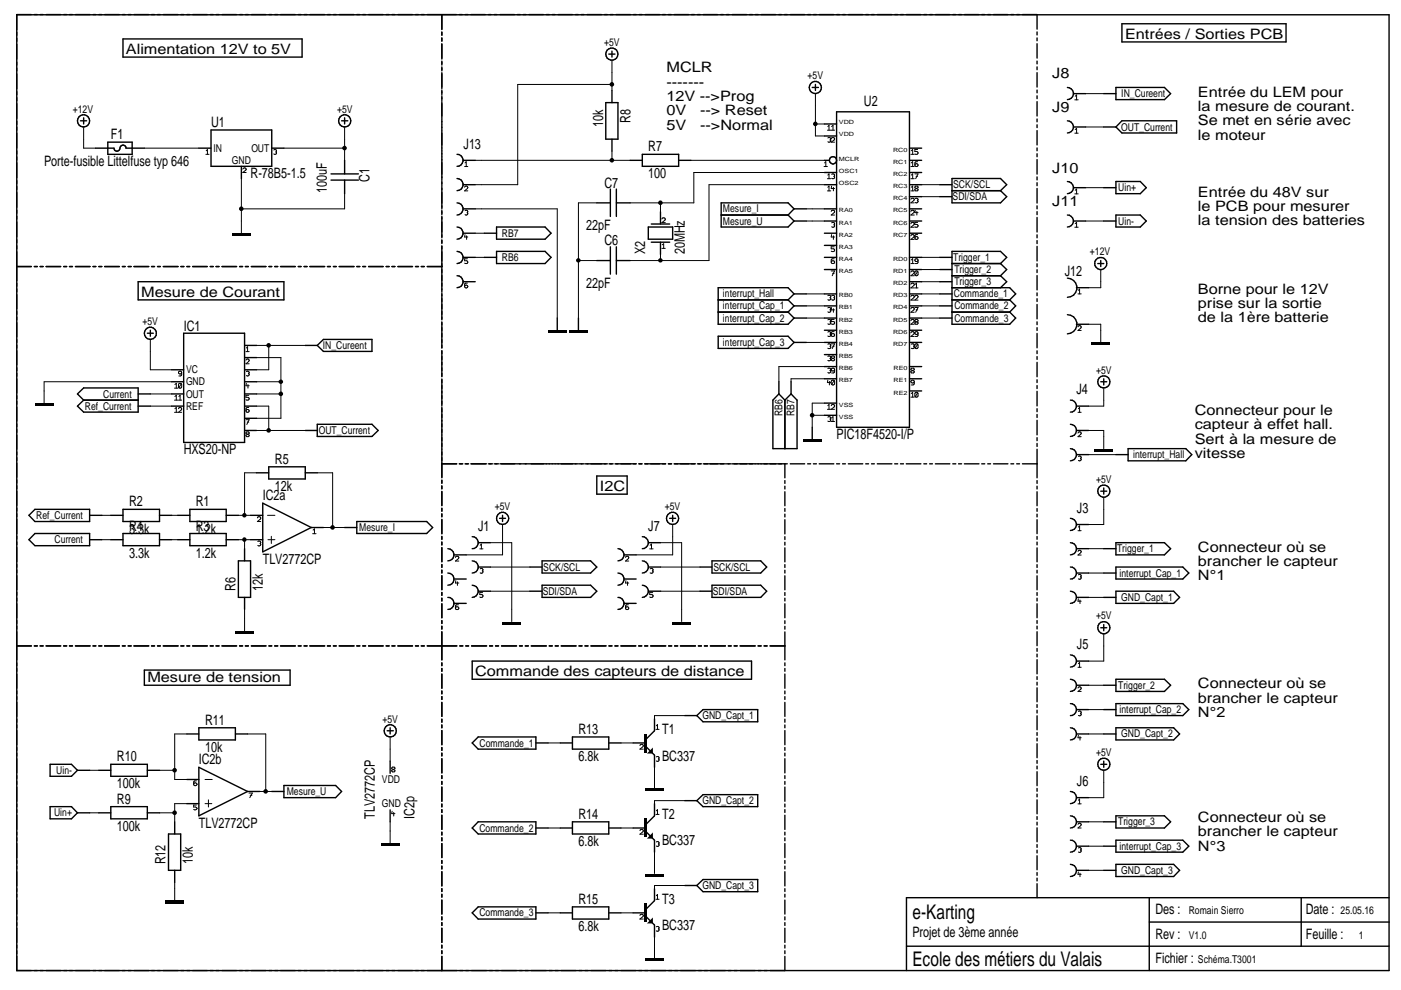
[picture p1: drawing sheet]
<svg xmlns="http://www.w3.org/2000/svg" width="297mm" height="210mm" viewBox="0 0 297 210" stroke-linecap="round" stroke-linejoin="round" font-family="sans-serif">
<g fill="none" stroke="#000" stroke-width=".3">
<path d="M6.6 3.1h-3v202.7h290.9v-202.7h-290.9M7.3 3.1h.6M8.5 3.1h.6M9.8 3.1h3.1M13.5 3.1h.6M14.7 3.1h.7M16 3.1h3.1M19.7 3.1h.6M21 3.1h.6M22.2 3.1h3.1M25.9 3.1h.6M26.1 8.3h37.9v3.8h-37.9z"/>
<path d="M27.2 3.1h.6M28.4 3.1h3.1M32.1 3.1h.7M33.4 3.1h.6M34.6 3.1h3.2M38.4 3.1h.6M39.6 3.1h.6M40.8 3.1h3.1M44.6 3.1h.6M45.8 3.1h.6M47.1 3.1h3.1M50.8 3.1h.6"/>
<path d="M52 3.1h.7M53.3 3.1h3.1M57 3.1h.6M58.2 3.1h.7M59.5 3.1h3.1M63.2 3.1h.6M64.5 3.1h.6M65.7 3.1h3.1M69.4 3.1h.7M70.7 3.1h.6M71.9 3.1h3.2M75.6 3.1h.7"/>
<path d="M76.9 3.1h.6M78.1 3.1h3.1M81.9 3.1h.6M83.1 3.1h.6M84.4 3.1h3.1M88.1 3.1h.6M89.3 3.1h.7M90.6 3.1h6.2M93.7 3.1v3.2M93.7 6.8v.7M93.7 8v.8M93.7 9.3v3.2"/>
<path d="M93.7 13v.8M93.7 14.2v.8M93.7 15.4v3.4M93.7 19.1v1M97.4 3.1h.6M98.6 3.1h.6M99.8 3.1h3.1M103.5 3.1h.6M104.8 3.1h.6M106 3.1h3.1M109.7 3.1h.6M110.9 3.1h.6"/>
<path d="M112.1 3.1h3.1M115.8 3.1h.7M117.1 3.1h.6M118.3 3.1h3.1M122 3.1h.6M123.2 3.1h.6M124.5 3.1h3M128.1 3.1h.7M129.1 11.5h1.3M129.4 3.1h.6M129.7 10.8v1.3M129.7 19.2v2.6"/>
<path d="M130.6 3.1h3.1M134.3 3.1h.6M135.5 3.1h.6M136.8 3.1h3.1M140.5 3.1h.6M141.7 3.1h.6M142.9 3.1h3.1M146.6 3.1h.6M147.9 3.1h.6M149.1 3.1h3M152.8 3.1h.6M154 3.1h.6"/>
<path d="M155.2 3.1h3.1M158.9 3.1h.7M160.1 3.1h.7M161.4 3.1h3.1M165.1 3.1h.6M166.3 3.1h.6M167.6 3.1h3M171.2 3.1h.7M172.2 18.5h1.3M172.5 3.1h.6M172.9 17.9v1.3M173.7 3.1h3.1"/>
<path d="M177.4 3.1h.6M178.6 3.1h.6M179.9 3.1h3M183.6 3.1h.5M184.8 3.1h.6M186 3.1h3.1M189.7 3.1h.6M190.9 3.1h.7M192.1 3.1h3.1M195.9 3.1h.6M197.1 3.1h.6M198.3 3.1h3.1"/>
<path d="M202 3.1h.6M203.2 3.1h.7M204.5 3.1h3.1M208.1 3.1h.7M209.4 3.1h.6M210.6 3.1h3.1M214.3 3.1h.6M215.6 3.1h.6M216.8 3.1h3.1v3.1M219.9 6.8v.6M219.9 8v.6M219.9 9.3v3"/>
<path d="M219.9 13v.5M219.9 14.2v.6M219.9 15.4v3.1M219.9 19.1v.6M226.3 18.5a1.29 1.29 0 0 1 1.3 1.3 1.29 1.29 0 0 1-1.3 1.3M227.6 19.9h2.6M234 19.9h2.6M236.6 18.5h10.3l1.3 1.4-1.3 1.2h-10.3zM237.9 5h34.8v3.9h-34.8zM17.1 25.6h1.3M17.7 25v1.3M20.3 31.4h3.9a.63 .63 0 0 0 .5 .6 .63 .63 0 0 0 .7-.4 .74 .74 0 0 1 .8-.8 .58 .58 0 0 1 .5 .6h3.9"/>
<path d="M22.9 30.1h5.1v2.6h-5.1zM42.2 31.4h2.5M44.7 27.6h12.9v7.7h-12.9zM51.2 35.3v2.5M57.6 31.4h2.6M70.2 38.2h5.8M70.2 36.9h5.8M72.4 25.6h1.3M73.1 25v1.3M73.1 34v2.9M73.1 38.2v2.9M93.7 20.3v1"/>
<path d="M93.7 21.5v3.6M93.7 25.2v1.2M93.7 26.5v1.1M93.7 27.7v10.4M93.7 38.3v1.1M93.7 39.5v4.8M96.9 32.7a1.27 1.27 0 0 1 1.3 1.3 1.27 1.27 0 0 1-1.3 1.3M96.9 37.8a1.29 1.29 0 0 1 1.3 1.3 1.29 1.29 0 0 1-1.3 1.3M98.2 39.2h2.5M98.2 34h2.5M128.4 21.8h2.6v7.7h-2.6zM129.7 29.5v2.5"/>
<path d="M133.6 34h2.6M136.2 32.7h7.7v2.6h-7.7zM143.9 34h2.6M174.8 39.2h2.6M174.8 34h1M174.8 36.6h2.6M174.8 28.8h2.6M174.8 26.3h2.6M177.4 23.7h15.4v66.9h-15.4zM192.8 39.2h2.6M192.8 34h2.6M192.8 36.6h2.6"/>
<path d="M192.8 31.4h2.6M199.3 39.2h2.5M201.8 37.8h10.3l1.3 1.4-1.3 1.2 1.3 1.3-1.3 1.3h-10.3zM219.9 20.3v.6M219.9 21.5v3.1M219.9 25.2v.6M219.9 26.5v.6M219.9 27.7v3M219.9 31.4v.6M219.9 32.6v.6M219.9 33.8v3.1M219.9 37.5v.6"/>
<path d="M219.9 38.7v.7M219.9 40v3.1M226.3 25.6a1.29 1.29 0 0 1 1.3 1.3 1.29 1.29 0 0 1-1.3 1.3M226.3 38.5a1.29 1.29 0 0 1 1.3 1.3 1.29 1.29 0 0 1-1.3 1.3M227.6 39.8h2.6M227.6 26.9h2.6M234 39.8h2.6M234 26.9h2.6M236.6 38.5h5.2l1.2 1.3-1.2 1.3h-5.2zM237.9 25.6h11.6v2.6h-11.6l-1.3-1.3zM3.6 56.5h3M7.3 56.5h.6"/>
<path d="M8.5 56.5h.6M9.8 56.5h3.1M13.5 56.5h.6M14.7 56.5h.7M16 56.5h3.1M19.7 56.5h.6M21 56.5h.6M22.2 56.5h3.1M25.9 56.5h.6M27.2 56.5h.6M28.4 56.5h3.1M29.3 59.7h30.9v3.9h-30.9z"/>
<path d="M32.1 56.5h.7M33.4 56.5h.6M34.6 56.5h3.2M38.4 56.5h.6M39.6 56.5h.6M40.8 56.5h3.1M44.6 56.5h.6M45.8 56.5h.6M47.1 56.5h3.1M50.8 56.5h.6M52 56.5h.7M53.3 56.5h3.1"/>
<path d="M57 56.5h.6M58.2 56.5h.7M59.5 56.5h3.1M63.2 56.5h.6M64.5 56.5h.6M65.7 56.5h3.1M69.4 56.5h.7M70.7 56.5h.6M71.9 56.5h3.2M75.6 56.5h.7M76.9 56.5h.6M78.1 56.5h3.1"/>
<path d="M81.9 56.5h.6M83.1 56.5h.6M84.4 56.5h3.1M88.1 56.5h.6M89.3 56.5h.7M90.6 56.5h3.1M93.7 44.6v.9M93.7 45.8v4.6M93.7 50.8v.8M93.7 52.1v9.8M96.9 43a1.29 1.29 0 0 1 1.3 1.3 1.29 1.29 0 0 1-1.3 1.3M96.9 48.1a1.29 1.29 0 0 1 1.3 1.3 1.29 1.29 0 0 1-1.3 1.3"/>
<path d="M96.9 53.3a1.29 1.29 0 0 1 1.3 1.3 1.29 1.29 0 0 1-1.3 1.3M96.9 58.5a1.27 1.27 0 0 1 1.3 1.2 1.27 1.27 0 0 1-1.3 1.3M98.2 59.7h2.5M98.2 54.6h2.5M98.2 49.4h2.5M98.2 44.3h2.5M102.7 54.6h2.6M102.7 49.4h2.6M105.3 48.1h10.3l1.2 1.3-1.2 1.3h-10.3zM105.3 53.3h10.3l1.2 1.3-1.2 1.3h-10.3zM126.5 43h2.9M126.5 55.2h2.9"/>
<path d="M129.4 40.1v5.8M129.4 52.3v5.8M130.7 43h2.9M130.7 40.1v5.8M130.7 52.3v5.8M130.7 55.2h2.9M137.5 48.1h5.1v2.6h-5.1zM138.1 47.5h3.9M138.1 51.4h3.9M140 44.9v2.6M140 51.4v2.5M152.9 45.6h14.2"/>
<path d="M167.1 45.6l1.3 1.3M168.4 44.3h2.5M168.4 44.3l-1.3-1.3h-14.2v5.1h14.2l1.3-1.2M168.4 46.9h2.5M168.4 44.3l-1.3 1.3M174.8 54.6h2.6M174.8 49.4h2.6M174.8 44.3h2.6M174.8 57.1h2.6M174.8 46.9h2.6M174.8 52h2.6M192.8 59.7h2.6"/>
<path d="M192.8 54.6h2.6M192.8 49.4h2.6M192.8 44.3h2.6M192.8 57.1h2.6M192.8 46.9h2.6M192.8 41.7h2.6M199.3 59.7h2.5M199.3 54.6h2.5M199.3 57.1h2.5M199.3 41.7h2.5M201.8 55.9h10.3M201.8 58.5h10.3"/>
<path d="M201.8 40.4h10.3M212.1 55.9l1.3-1.3-1.3-1.3h-10.3v15.4h12.3l1.2-1.3-1.2-1.2M212.1 58.5l1.3 1.2-1.3 1.3M212.1 55.9l1.3 1.2-1.3 1.4M219.9 43.6v.7M219.9 44.9v.6M219.9 46.1v3.1M219.9 49.8v.6M219.9 51v.6M219.9 52.2v3.1M219.9 55.9v.7M219.9 57.2v.6"/>
<path d="M219.9 58.4v3.1M226.3 59a2.03 2.03 0 0 1 2 2 2.03 2.03 0 0 1-2 2M226.3 45.6a1.27 1.27 0 0 1 1.3 1.3 1.27 1.27 0 0 1-1.3 1.2M227.6 46.9h2.6M232.7 55.9h1.3M233.4 55.2v1.3M234 46.9h2.6M236.6 45.6h5.2l1.2 1.3-1.2 1.2h-5.2zM31.2 70.7h1.3M31.9 70v1.3M36.4 78.4h2.5M38.9 70.7h13v23.1h-13z"/>
<path d="M51.9 73.2h2.5M51.9 78.4h2.5M51.9 75.8h2.5M64.7 73.2h2.6M67.3 73.2l1.3-1.2h10.3v2.5h-10.3zM93.7 62.1v5.7M93.7 68.2v5.6M93.7 74.4v5.5M118.1 67.4v2.6M122.6 67.4v2.6M152.3 63.6h14.8M152.3 71.3h14.8l1.3 1.3-1.3 1.3h-14.8z"/>
<path d="M152.3 66.2h14.8M167.1 66.2l1.3 1.2M167.1 63.6l1.3 1.3M168.4 62.3l-1.3-1.3h-14.8v7.7h14.8l1.3-1.3M168.4 72.6h2.5M168.4 62.3l-1.3 1.3M168.4 62.3h2.5M168.4 67.4h2.5M168.4 64.9l-1.3 1.3M168.4 64.9h2.5M174.8 72.6h2.6M174.8 62.3h2.6"/>
<path d="M174.8 67.4h2.6M174.8 64.9h2.6M174.8 77.7h2.6M174.8 75.2h2.6M174.8 70h2.6M192.8 72.6h2.6M192.8 62.3h2.6M192.8 67.4h2.6M192.8 64.9h2.6M192.8 77.7h2.6M192.8 70h2.6M199.3 62.3h2.5"/>
<path d="M199.3 67.4h2.5M199.3 64.9h2.5M201.8 63.6h12.3M201.8 61h12.3l1.2 1.3-1.2 1.3M201.8 66.2h12.3M214.1 63.6l1.2 1.3-1.2 1.3M219.9 62.1v.6M219.9 63.3v.6M219.9 64.6v3M219.9 68.2v.6M219.9 69.5v.6M219.9 70.7v3"/>
<path d="M219.9 74.4v.6M219.9 75.6v.6M219.9 76.8v3.1M226.3 66.7a2.03 2.03 0 0 1 2 2 2.03 2.03 0 0 1-2 2.1M228.2 68.7h2.6M228.2 61h2.6M16.4 83.5l1.3-1.2h11.6v5.1h-11.6l-1.3-1.3 1.3-1.3zM17.7 84.8h11.6M29.3 86.1h2.6M29.3 83.5h2.6M36.4 86.1h2.5M36.4 80.9h2.5"/>
<path d="M36.4 83.5h2.5M51.9 91.3h2.5M51.9 86.1h2.5M51.9 80.9h2.5M51.9 83.5h2.5M51.9 88.7h2.5M57 99h7.7v2.6h-7.7zM64.7 91.3h2.6M67.3 90h11.6l1.3 1.3-1.3 1.2h-11.6zM93.7 98.3h3.2M93.7 80.3v5.8M93.7 86.3v15"/>
<path d="M97.4 98.3h.7M98.6 98.3h.8M99.8 98.3h3.4M103.5 98.3h.9M104.8 98.3h.9M106 98.3h3.5M109.7 98.3h1M110.9 98.3h1.1M112.1 98.3h10.5M122.8 98.3h1M124 98.3h4.8M129.1 98.3h.9"/>
<path d="M130.4 98.3h4.5M135.4 98.3h.7M136.7 98.3h4.4M141.7 98.3h.7M142.9 98.3h4.5M147.9 98.3h.8M149.1 98.3h4.7M154 98.3h1M155.2 98.3h11.7M165.1 83.5l-1.2 1.3v10.3h5.1v-10.3l-1.3-1.3M165.1 83.5l1.3 1.3M165.1 80.9v2.6"/>
<path d="M166.4 84.8v10.3M166.4 98.3v3M167.6 98.3h3M167.7 80.9v2.6M167.7 83.5l-1.3 1.3M171.2 98.3h.7M172.2 90.6v2.6M172.5 98.3h.6M173.7 98.3h3.1M174.8 80.3h2.6M174.8 85.5h2.6M174.8 88.1h2.6"/>
<path d="M177.4 98.3h.6M178.6 98.3h.6M179.9 98.3h3M183.6 98.3h.5M184.8 98.3h.6M186 98.3h3.1M189.7 98.3h.6M190.9 98.3h.7M192.1 98.3h3.1M192.8 80.3h2.6M192.8 82.9h2.6M195.9 98.3h.6"/>
<path d="M197.1 98.3h.6M198.3 98.3h3.1M202 98.3h.6M203.2 98.3h.7M204.5 98.3h3.1M208.1 98.3h.7M209.4 98.3h.6M210.6 98.3h3.1M214.3 98.3h.6M215.6 98.3h.6M216.8 98.3h3.1M219.9 80.5v.6"/>
<path d="M219.9 81.7v.7M219.9 83v3.1M219.9 86.7v.6M219.9 87.9v.6M219.9 89.1v3.1M219.9 92.8v.6M219.9 94v.7M219.9 95.2v6.1M226.9 84.8a1.27 1.27 0 0 1 1.3 1.3 1.27 1.27 0 0 1-1.3 1.3M226.9 90a1.29 1.29 0 0 1 1.3 1.2 1.29 1.29 0 0 1-1.3 1.3M226.9 95.1a1.29 1.29 0 0 1 1.3 1.3 1.29 1.29 0 0 1-1.3 1.3M228.2 96.4h2.6"/>
<path d="M228.2 91.3h2.6M228.2 86.1h2.6M233.4 80.9h1.3M234 80.3v1.3M236.6 96.4h2.6M239.2 95.1h12.2l1.3 1.3-1.3 1.3h-12.2zM6.1 109.3l1.3-1.3h11.6v2.6h-11.6zM7.4 113.1h11.6v2.6h-11.6l-1.3-1.3zM19 114.4h2.6M19 109.3h2.6M23.5 114.4h2.6M23.5 109.3h2.6"/>
<path d="M26.1 108h7.7v2.6h-7.7zM26.1 113.1h7.7v2.6h-7.7zM33.8 114.4h2.6M33.8 109.3h2.6M37.7 114.4h2.6M37.7 109.3h2.6M40.3 108h7.7v2.6h-7.7zM40.3 113.1h7.7v2.6h-7.7zM48 114.4h2.5M48 109.3h2.5M50.5 118.9h2.6v7.8h-2.6zM51.9 116.3v2.6"/>
<path d="M53.1 114.4h2.6M53.1 109.3h2.6M54.4 100.2h2.6M55.7 106.7l10.3 5.1-10.3 5.2zM64.7 100.2h2.6M66 111.8h2.6M73.1 111.8h2.5M75.6 110.6h14.9l1.2 1.2-1.2 1.3h-14.9zM93.7 101.8v.7M93.7 103v.7M93.7 104.2v3M93.7 107.7v.7"/>
<path d="M93.7 108.9v.7M93.7 110.1v3.1M93.7 113.7v.7M93.7 114.9v.7M93.7 116.1v3M93.7 119.7v.6M95 116.3a1.29 1.29 0 0 1 1.2 1.3 1.29 1.29 0 0 1-1.2 1.3M96.3 117.6h2.5M100.1 113.8a1.27 1.27 0 0 1 1.3 1.3 1.27 1.27 0 0 1-1.3 1.2M100.1 118.9a1.29 1.29 0 0 1 1.3 1.3 1.29 1.29 0 0 1-1.3 1.3M101.4 115.1h2.6M105.9 109.9h1.3"/>
<path d="M106.5 109.3v1.3M114.9 118.9h10.3l1.3 1.3-1.3 1.3h-10.3zM126.5 100.9h6.5v3.9h-6.5zM131 116.3a1.29 1.29 0 0 1 1.3 1.3 1.29 1.29 0 0 1-1.3 1.3M132.3 117.6h2.6M136.2 113.8a1.27 1.27 0 0 1 1.3 1.3 1.27 1.27 0 0 1-1.3 1.2M136.2 118.9a1.29 1.29 0 0 1 1.3 1.3 1.29 1.29 0 0 1-1.3 1.3M137.5 115.1h2.5M142 109.9h1.3M142.6 109.3v1.3M151 118.9h10.3l1.3 1.3-1.3 1.3h-10.3zM166.4 101.9v.6"/>
<path d="M166.4 103.1v.6M166.4 104.3v2.9M166.4 107.8v.6M166.4 109v.6M166.4 110.2v3M166.4 113.8v.6M166.4 115v.6M166.4 116.2v2.9M166.4 119.7v.6M219.9 101.9v.6M219.9 103.1v.6M219.9 104.3v2.9"/>
<path d="M219.9 107.8v.6M219.9 109v.6M219.9 110.2v3M219.9 113.7v.6M219.9 114.9v.6M219.9 116.2v2.9M219.9 119.7v.6M226.9 109.9a1.29 1.29 0 0 1 1.3 1.3 1.29 1.29 0 0 1-1.3 1.3M226.9 115.1a1.29 1.29 0 0 1 1.3 1.3 1.29 1.29 0 0 1-1.3 1.2M228.2 116.3h2.6M228.2 111.2h2.6M233.4 104.1h1.3"/>
<path d="M234 116.3h2.6M234 103.5v1.3M236.6 115.1h10.3l1.3 1.2-1.3 1.3h-10.3zM3.6 136.9h3M7.3 136.9h.6M8.5 136.9h.6M9.8 136.9h3.1M13.5 136.9h.6M14.7 136.9h.7M16 136.9h3.1M19.7 136.9h.6M21 136.9h.6"/>
<path d="M22.2 136.9h3.1M25.9 136.9h.6M27.2 136.9h.6M28.4 136.9h3.1M32.1 136.9h.7M33.4 136.9h.6M34.6 136.9h3.2M38.4 136.9h.6M39.6 136.9h.6M40.8 136.9h3.1M44.6 136.9h.6M45.8 136.9h.6"/>
<path d="M47.1 136.9h3.1M50.8 136.9h.6M51.9 126.7v2.5M52 136.9h.7M53.3 136.9h3.1M57 136.9h.6M58.2 136.9h.7M59.5 136.9h3.1M63.2 136.9h.6M64.5 136.9h.6M65.7 136.9h3.1M69.4 136.9h.7"/>
<path d="M70.7 136.9h.6M71.9 136.9h3.2M75.6 136.9h.7M76.9 136.9h.6M78.1 136.9h3.1M81.9 136.9h.6M83.1 136.9h.6M84.4 136.9h3.1M88.1 136.9h.6M89.3 136.9h.7M90.6 136.9h6.3M93.7 120.9v.6"/>
<path d="M93.7 122v3.1M93.7 125.6v.6M93.7 126.8v.6M93.7 128v3M93.7 131.6v.6M93.7 132.8v.6M93.7 133.9v6M95 126.7a1.27 1.27 0 0 1 1.2 1.2 1.27 1.27 0 0 1-1.2 1.3M95 121.5a1.29 1.29 0 0 1 1.2 1.3 1.29 1.29 0 0 1-1.2 1.3M96.3 127.9h2.5M96.3 122.8h2.5M97.5 136.9h.6"/>
<path d="M98.8 136.9h.6M100 136.9h3.2M100.1 124.1a1.29 1.29 0 0 1 1.3 1.3 1.29 1.29 0 0 1-1.3 1.3M101.4 125.3h2.6M101.4 120.2h2.6M103.8 136.9h.6M105.1 136.9h.6M106.3 136.9h3.2M110.1 136.9h.6M111.4 136.9h.6M112.3 125.3h2.6M112.3 120.2h2.6"/>
<path d="M112.6 136.9h3.2M114.9 124.1h10.3l1.3 1.2-1.3 1.4h-10.3zM116.5 136.9h.6M117.7 136.9h.7M119 136.9h3.1M122.8 136.9h.6M124 136.9h.7M125.3 136.9h3.2M129.1 136.9h.6M130.4 136.9h.6M131 126.7a1.27 1.27 0 0 1 1.3 1.2 1.27 1.27 0 0 1-1.3 1.3M131 121.5a1.29 1.29 0 0 1 1.3 1.3 1.29 1.29 0 0 1-1.3 1.3"/>
<path d="M131.7 136.9h3.1M132.3 127.9h2.6M132.3 122.8h2.6M135.4 136.9h.7M136.2 124.1a1.29 1.29 0 0 1 1.3 1.3 1.29 1.29 0 0 1-1.3 1.3M136.7 136.9h.6M137.5 125.3h2.5M137.5 120.2h2.5M138 136.9h3.1M141.8 136.9h.6M143 136.9h.7M144.3 136.9h3.1"/>
<path d="M148.1 136.9h.6M148.4 125.3h2.6M148.4 120.2h2.6M149.3 136.9h.7M150.6 136.9h3.2M151 124.1h10.3l1.3 1.2-1.3 1.4h-10.3zM154.4 136.9h.6M155.7 136.9h.6M156.9 136.9h3.2M160.7 136.9h.7M162 136.9h.6M163.3 136.9h3.1"/>
<path d="M166.4 120.9v.6M166.4 122.1v3M166.4 125.6v.6M166.4 126.8v.6M166.4 128v3M166.4 131.6v.6M166.4 132.8v.6M166.4 134v5.9M219.9 120.9v.6M219.9 122.1v3M219.9 125.6v.6M219.9 126.8v.6"/>
<path d="M219.9 128v3M219.9 131.6v.6M219.9 132.8v.5M219.9 133.9v3M219.9 137.5v.6M219.9 138.7v.6M219.9 139.9v3M226.9 120.2a1.27 1.27 0 0 1 1.3 1.3 1.27 1.27 0 0 1-1.3 1.3M226.9 125.3a1.29 1.29 0 0 1 1.3 1.3 1.29 1.29 0 0 1-1.3 1.3M226.9 138.9a1.29 1.29 0 0 1 1.3 1.2 1.29 1.29 0 0 1-1.3 1.3M228.2 126.7h2.6M228.2 121.5h2.6"/>
<path d="M233.4 133.1h1.3M234 126.7h2.6M234 121.5h2.6M234 132.4v1.3M236.6 120.2h14.2l1.2 1.3-1.2 1.3h-14.2zM236.6 125.3h12.2l1.3 1.4-1.3 1.2h-12.2zM30.6 142.1h30.9v3.2h-30.9zM39.6 155.6h2.6M42.2 154.3h7.7v2.6h-7.7zM49.9 155.6h2.6M82.1 154.9h1.3M82.7 154.3v1.3"/>
<path d="M93.7 140.5v.6M93.7 141.7v.6M93.7 142.9v3M93.7 146.5v.6M93.7 147.7v.6M93.7 148.9v3M93.7 152.5v.6M93.7 153.7v.6M93.7 154.9v3M93.7 158.5v.6M93.7 159.7v.6M100.1 140.2h59.2v3.8h-59.2z"/>
<path d="M100.1 157.5l1.3-1.2h12.2v2.5h-12.2zM113.6 157.5h2.6M118.8 157.5h2.6M121.4 156.3h7.7v2.5h-7.7zM129.1 157.5h2.6M134.2 157.5h2.6M136.8 158.2l2 1.9v2.6M138.8 152.4v2.5l-2 2M145.2 151.7h2.5M147.7 151.7l1.4-1.2h11.6v2.5h-11.6zM166.4 140.5v.6M166.4 141.7v.6"/>
<path d="M166.4 142.9v3M166.4 146.5v.6M166.4 147.7v.6M166.4 148.9v3M166.4 152.5v.6M166.4 153.7v.6M166.4 154.9v3M166.4 158.5v.6M166.4 159.7v.6M219.9 143.5v.6M219.9 144.7v.5M219.9 145.8v3"/>
<path d="M219.9 149.4v.6M219.9 150.6v.6M219.9 151.8v2.9M219.9 155.3v.6M219.9 156.5v.6M219.9 157.7v3M226.9 144a1.29 1.29 0 0 1 1.3 1.3 1.29 1.29 0 0 1-1.3 1.3M226.9 149.2a1.27 1.27 0 0 1 1.3 1.3 1.27 1.27 0 0 1-1.3 1.2M226.9 154.3a1.29 1.29 0 0 1 1.3 1.3 1.29 1.29 0 0 1-1.3 1.3M228.2 140.2h2.6M228.2 145.3h2.6M228.2 150.5h2.6"/>
<path d="M228.2 155.6h2.6M234 145.3h2.6M234 150.5h2.6M234 155.6h2.6M236.6 144h10.3l1.3 1.3-1.3 1.3h-10.3zM236.6 149.2h14.2l1.2 1.3-1.2 1.2h-14.2zM236.6 154.3h12.2l1.3 1.3-1.3 1.3h-12.2zM10.6 162.1h4.6l1.2 1.2-1.2 1.3h-4.6zM10.6 171h4.6l1.2 1.3-1.2 1.3h-4.6zM16.4 163.3h2.6M16.4 172.3h2.6M21 163.3h2.5"/>
<path d="M21 172.3h2.5M23.5 162.1h7.7v2.5h-7.7zM23.5 171h7.7v2.6h-7.7zM31.2 163.3h2.6M31.2 172.3h2.6M35.7 176.8h2.6v7.7h-2.6zM37 174.2v2.6M39.6 170.4h2.6M39.6 165.3h2.6M42.2 162.7l10.3 5.1-10.3 5.2zM52.5 167.8h2.6M57.6 167.8h2.6"/>
<path d="M60.2 166.5h11l1.2 1.3-1.2 1.3h-11zM82.7 161.4v2.6M82.7 171.7v2.5M93.7 160.9v3M93.7 164.5v.6M93.7 165.7v.6M93.7 166.9v3M93.7 170.5v.6M93.7 171.7v.6M93.7 172.8v3.1M93.7 176.4v.6M93.7 177.6v.7"/>
<path d="M93.7 178.9v2.9M101.4 174.2h12.2v2.6h-12.2l-1.3-1.2zM113.6 175.6h2.6M118.8 175.6h2.6M121.4 174.2h7.7v2.6h-7.7zM129.1 175.6h2.6M134.2 175.6h2.6M136.8 176.2l2 1.9v2.6M138.8 170.4v2.6l-2 1.9M145.2 169.8h2.5M147.7 169.8l1.4-1.3h11.6v2.5h-11.6zM166.4 160.9v3"/>
<path d="M166.4 164.5v.6M166.4 165.7v.6M166.4 166.9v3M166.4 170.5v.6M166.4 171.7v.6M166.4 172.8v3.1M166.4 176.4v.6M166.4 177.6v.7M166.4 178.9v2.9M219.9 161.2v.6M219.9 162.4v.6M219.9 163.6v3"/>
<path d="M219.9 167.2v.6M219.9 168.4v.6M219.9 169.6v3M219.9 173.1v.6M219.9 174.3v.6M219.9 175.5v3M219.9 179.1v.6M226.9 167.8a1.29 1.29 0 0 1 1.3 1.3 1.29 1.29 0 0 1-1.3 1.3M226.9 173a1.29 1.29 0 0 1 1.3 1.3 1.29 1.29 0 0 1-1.3 1.3M226.9 178.1a1.27 1.27 0 0 1 1.3 1.3 1.27 1.27 0 0 1-1.3 1.3M228.2 179.4h2.6M228.2 174.2h2.6"/>
<path d="M228.2 169.1h2.6M233.4 162.1h1.3M234 179.4h2.6M234 174.2h2.6M234 161.4v1.3M236.6 173h10.3l1.3 1.2-1.3 1.4h-10.3zM236.6 178.1h14.2l1.2 1.3-1.2 1.3h-14.2zM37 184.5v2.6M93.7 182.5v.5M93.7 183.6v.6M93.7 184.8v3M93.7 188.4v.6"/>
<path d="M93.7 189.6v.6M93.7 190.8v3M93.7 194.4v.6M93.7 195.6v.6M93.7 196.8v3M100.1 193.5l1.3-1.2h12.2v2.6h-12.2zM113.6 193.5h2.6M118.8 193.5h2.6M121.4 192.3h7.7v2.6h-7.7zM129.1 193.5h2.6M134.2 193.5h2.6M136.8 194.2l2 1.9v2.6"/>
<path d="M138.8 188.4v2.6l-2 1.9M145.2 187.7h2.5M147.7 187.7l1.4-1.2h11.6v2.6h-11.6zM166.4 182.5v.5M166.4 183.6v.6M166.4 184.8v3M166.4 188.4v.6M166.4 189.6v.6M166.4 190.8v3M166.4 194.4v.6M166.4 195.6v.6M166.4 196.8v3"/>
<path d="M219.9 180.3v.5M219.9 181.4v3M219.9 185v.6M219.9 186.2v.6M219.9 187.4v2.9M226.9 183.3a1.29 1.29 0 0 1 1.3 1.3 1.29 1.29 0 0 1-1.3 1.2M228.2 184.5h2.6M234 184.5h2.6M236.6 183.3h12.2l1.3 1.2-1.3 1.3h-12.2zM243.7 190.3v15.5M243.7 195.5h50.9M275.9 190.3v10.3"/>
<path d="M294.5 190.3h-102.3v15.5M93.7 200.4v.6M93.7 201.6v.6M93.7 202.8v3M166.4 200.4v.6M166.4 201.6v.6M166.4 202.8v3M192.2 200.6h102.3"/>
<circle cx="129.7" cy="11.5" r="1.29"/>
<circle cx="172.9" cy="18.6" r="1.28"/>
<circle cx="17.7" cy="25.6" r="1.28"/>
<circle cx="73.1" cy="25.6" r="1.3"/>
<circle cx="176.6" cy="34" r=".76"/>
<circle cx="233.4" cy="55.9" r="1.3"/>
<circle cx="31.9" cy="70.7" r="1.28"/>
<circle cx="234" cy="80.9" r="1.28"/>
<circle cx="106.6" cy="109.9" r="1.3"/>
<circle cx="142.6" cy="109.9" r="1.28"/>
<circle cx="234" cy="104.1" r="1.3"/>
<circle cx="234" cy="133.1" r="1.3"/>
<circle cx="82.7" cy="154.9" r="1.28"/>
<circle cx="234" cy="162" r="1.28"/>
</g>
<g fill="none" stroke="#000" stroke-width=".21">
<path d="M129.7 12.7v6.5M129.7 17.9h-19.9v21.3h-9.1M172.9 19.9v8.9h1.9M230.2 19.9h3.8M17.7 26.9v4.5h2.6M30.6 31.4h11.6M43.6 32.7h.7M43.7 32l.3-.3v1M51.2 37.8v11.6M51.5 35.9a.37 .37 0 0 1 .4-.3 .37 .37 0 0 1 .3 .3l-.7 .7h.7M58 31.8a.33 .33 0 0 1 .5-.1 .33 .33 0 0 1 0 .5M58.5 32.2h.1"/>
<path d="M58.5 32.2l.1 .3a.36 .36 0 0 1-.6 .1M60.2 31.4h12.9M73.1 26.9v7.1M98.5 39.7a.33 .33 0 0 1 .5-.2 .33 .33 0 0 1 .1 .5l-.6 .5h.7M98.5 35.3h.7M98.6 34.5l.2-.2v1M100.7 34h32.9M129.7 32v2M146.5 34h28.3M172.9 26.3h1.9M174.7 35.3h.7M174.8 36.6h-27.7v6.4h-13.5"/>
<path d="M174.8 39.2h-24.5v16h-16.7M174.8 34.5l.3-.2v1M175.4 37.9h.7M175.4 27.6h.7M175.5 29.3a.38 .38 0 0 1 .6 .2v.2M175.5 26.8l.3-.2v1M175.5 37.1l.3-.2v1M175.5 39.7l.3-.2v1M175.9 29.7h.2M176.1 29.7v.2a.4 .4 0 0 1-.6 .2M176.2 29.4a.38 .38 0 0 1 .4-.2 .38 .38 0 0 1 .3 .2v.3l-.7 .4h.7M176.2 27.6h.7"/>
<path d="M176.3 37h.6v.4M176.3 39.5l-.1 .5h.7M176.3 26.8l.3-.2v1M176.7 39.7v.8M176.8 37.4h.1M176.9 37.4v.4h-.6M193.1 35.3h.7M193.1 37.9h.7M193.1 32.7h.7M193.2 32l.3-.3v1M193.2 34.5l.3-.2v1M193.2 37.1l.3-.2v1"/>
<path d="M193.2 39.7l.3-.2v1M194 39.6l.1-.1h.4l.1 .1v.2l-.6 .3 .1 .4h.4l.1-.4-.6-.3zM194 36.9h.6l-.5 1M194.2 37.4h.4M194.6 34.3l-.5 .1-.1 .7a.33 .33 0 0 0 .4 .2 .33 .33 0 0 0 .2-.5 .36 .36 0 0 0-.6 .2M194.6 31.7h-.6v.4h.4l.2 .3-.2 .3-.4-.1M195.4 39.2h3.9M227.9 28.2h.7M227.9 21.2h.7M228 20.4l.3-.2v1M228 27.5l.3-.3v1M230.2 39.8h3.8"/>
<path d="M230.2 26.9h3.8M73.1 41.1v3.2h-21.9M98.6 44.7a.33 .33 0 0 1 .5-.1 .33 .33 0 0 1 0 .5M98.6 49.7l-.1 .5h.7M98.9 50v.8M99 45.1h.1M99.1 54.9h-.6v.4h.4l.3 .2-.3 .4-.4-.1M99.1 45.1l.1 .2a.36 .36 0 0 1-.6 .2M100.7 54.6h2M100.7 44.3h17.4v23.1M100.7 49.4h2M122.6 55.2h3.9"/>
<path d="M126.5 43h-3.9v24.4M140 43v1.9M140 53.9v1.3M140.3 52.7h.8M140.3 46.4a.37 .37 0 0 1 .4-.2 .37 .37 0 0 1 .4 .3l-.8 .7h.8M140.4 51.9l.3-.2v1M170.9 44.3h3.9M170.9 46.9h3.9M175.4 40.5h.7M176.2 44.8a.38 .38 0 0 1 .4-.2 .38 .38 0 0 1 .3 .2v.3l-.7 .5h.7M176.2 57.4h.7l-.5 1.1M176.3 49.7l-.1 .5h.7"/>
<path d="M176.3 47.2h.6v.5M176.5 58h.4M176.7 50v.8M176.8 47.7h.1M176.9 54.9h-.6l-.1 .7a.38 .38 0 0 0 .4 .3 .38 .38 0 0 0 .3-.3v-.2a.4 .4 0 0 0-.7 .1M176.9 47.7v.4h-.6M176.9 52.3h-.7v.4h.5l.2 .4a.45 .45 0 0 1-.7 .2M193.1 55.9h.7M193.1 44.8a.37 .37 0 0 1 .4-.2 .37 .37 0 0 1 .3 .3l-.7 .7h.7M193.1 40.5h.7M193.1 47.4a.37 .37 0 0 1 .4-.3 .37 .37 0 0 1 .3 .4l-.7 .7h.7M193.1 57.7a.37 .37 0 0 1 .4-.3 .37 .37 0 0 1 .3 .4l-.7 .7h.7"/>
<path d="M193.1 42.2a.38 .38 0 0 1 .4-.2 .38 .38 0 0 1 .3 .3l-.7 .7h.7M193.1 50a.37 .37 0 0 1 .4-.3 .37 .37 0 0 1 .3 .4l-.7 .7h.7M193.2 55.1l.3-.2v1M194.1 44.6l-.1 .5h.6M194.1 42.1h.5v.4M194.4 44.8v.8M194.5 42.5h.1M194.6 47.2h-.6v.4h.4l.2 .2-.2 .4-.4-.1M194.6 49.7l-.5 .1-.1 .7a.33 .33 0 0 0 .4 .2 .33 .33 0 0 0 .2-.5 .36 .36 0 0 0-.6 .2M194.6 57.5a.36 .36 0 0 0-.6 .2l.1 .7M194.6 42.5v.3a.36 .36 0 0 1-.5 .1M194.6 57.5v.7a.36 .36 0 0 1-.5 .2"/>
<path d="M194.6 57.5l-.5 .9M194.6 55.2a.33 .33 0 0 1-.4 .2 .33 .33 0 0 1-.1-.5 .36 .36 0 0 1 .5 .2v.7l-.5 .1M195.4 59.7h3.9M195.4 57.1h3.9M195.4 54.6h3.9M195.4 41.7h3.9M227.9 48.2h.7M227.9 41.1h.7M228 40.3l.3-.2v1M228 47.4l.3-.2v1M230.2 46.9h3.8M233.4 57.1v3.9h-2.6"/>
<path d="M31.9 72v6.4h4.5M38.5 79a.33 .33 0 0 1-.4 .3 .33 .33 0 0 1-.2-.5 .36 .36 0 0 1 .6 .2l-.1 .6-.5 .1M52.2 76.4a.33 .33 0 0 1 .4-.3 .33 .33 0 0 1 .1 .5l-.5 .5h.6M52.2 74.5h.6M52.2 78.8a.33 .33 0 0 1 .5-.1 .33 .33 0 0 1 0 .5M52.2 73.8l.3-.3v1M52.7 79.2h.1M52.7 79.2l.1 .3a.36 .36 0 0 1-.6 .1M54.4 75.8h5.2v12.9h-5.2M54.4 73.2h10.3M57 73.2v5.2h-2.6M99.1 60l-.5 .1-.1 .7a.33 .33 0 0 0 .5 .2 .33 .33 0 0 0 .1-.5 .36 .36 0 0 0-.6 .2"/>
<path d="M170.9 62.3h3.9M170.9 72.6h3.9M170.9 67.4h3.9M170.9 64.9h3.9M174.8 77.7h-9.7v3.2M175.5 62.7a.38 .38 0 0 1 .6 .2v.2M175.5 78.1a.38 .38 0 0 1 .6 .3v.2M175.5 65.3a.38 .38 0 0 1 .6 .2v.2M175.5 67.8a.38 .38 0 0 1 .6 .3v.1M175.5 70.4a.38 .38 0 0 1 .6 .3v.1M175.5 73a.38 .38 0 0 1 .6 .2v.2M175.5 75.6a.38 .38 0 0 1 .6 .2v.2"/>
<path d="M175.9 78.6h.2M175.9 76h.2M175.9 73.4h.2M175.9 70.8h.2M175.9 68.2h.2M175.9 65.7h.2M175.9 63.1h.2M176.1 63.1v.3a.4 .4 0 0 1-.6 .1M176.1 73.4v.3a.4 .4 0 0 1-.6 .1M176.1 78.6v.2a.4 .4 0 0 1-.6 .2M176.1 65.7v.3a.4 .4 0 0 1-.6 .1M176.1 68.2v.3a.4 .4 0 0 1-.6 .2"/>
<path d="M176.1 70.8v.3a.4 .4 0 0 1-.6 .1M176.1 76v.2a.4 .4 0 0 1-.6 .2M176.2 75.6l.2-.1h.4l.1 .1v.2l-.7 .4 .2 .3h.4l.1-.3-.7-.4zM176.2 72.9h.7l-.5 1M176.3 62.7h.6v.4M176.3 65.2l-.1 .5h.7M176.5 73.4h.4M176.7 65.4v.8M176.8 63.1h.1M176.9 67.7h-.7v.5h.5l.2 .3a.45 .45 0 0 1-.7 .2M176.9 63.1v.4h-.6M176.9 70.3l-.6 .1-.1 .7a.38 .38 0 0 0 .4 .2 .38 .38 0 0 0 .3-.2v-.3a.4 .4 0 0 0-.7 .2"/>
<path d="M176.9 78.4v.2a.38 .38 0 0 1-.7-.3 .38 .38 0 0 1 .4-.2 .38 .38 0 0 1 .3 .2v.7l-.6 .1M193.1 60.3a.37 .37 0 0 1 .4-.3 .37 .37 0 0 1 .3 .4l-.7 .6h.7M193.1 62.9a.37 .37 0 0 1 .4-.3 .37 .37 0 0 1 .3 .3l-.7 .7h.7M193.1 65.4a.37 .37 0 0 1 .4-.2 .37 .37 0 0 1 .3 .3l-.7 .7h.7M193.1 68a.37 .37 0 0 1 .4-.3 .37 .37 0 0 1 .3 .4l-.7 .6h.7M193.1 70.6a.37 .37 0 0 1 .4-.3 .37 .37 0 0 1 .3 .4l-.7 .6h.7M193.1 78.2l.2-.1h.4l.1 .1v.2l-.7 .3 .2 .4h.4l.1-.4-.7-.3zM193.2 73a.38 .38 0 0 1 .4-.1 .38 .38 0 0 1 .2 .3v.2M193.7 73.4h.1M193.8 73.4v.3a.39 .39 0 0 1-.6 .1M194 61h.6M194 67.9v.2l.6 .3-.1 .3h-.4l-.1-.3 .6-.3v-.2l-.1-.2h-.4z"/>
<path d="M194 62.9a.33 .33 0 0 1 .4-.3 .33 .33 0 0 1 .2 .5l-.6 .5h.6M194 65.2h.6l-.5 1M194.1 60.3l.2-.3v1M194.2 65.7h.4M194.6 73a.36 .36 0 0 0-.6 .2l.1 .6M194.6 73v.7a.36 .36 0 0 1-.5 .1M194.6 73l-.5 .8M194.6 70.7a.33 .33 0 0 1-.4 .2 .33 .33 0 0 1-.1-.5 .36 .36 0 0 1 .5 .2v.6l-.5 .1M195.4 62.3h3.9M195.4 67.4h3.9M195.4 64.9h3.9M228.6 69.3a.33 .33 0 0 1 .4-.2 .33 .33 0 0 1 .1 .5l-.5 .5h.6"/>
<path d="M228.6 62.3h.6M228.6 61.6l.3-.3v1M230.8 68.7h2.6v3.9M31.9 83.5h4.5M31.9 86.1h4.5M36.4 80.9h-27v4.6M37 87.4h.7M37 84.8h.7M37 82.3h.7M37.1 81.5l.3-.2v1M37.1 84.1l.3-.3v1M37.1 86.7l.3-.3v1"/>
<path d="M37.8 86.7a.33 .33 0 0 1 .5-.3 .33 .33 0 0 1 .1 .5l-.6 .5h.7M37.8 84.8h.7M37.9 84.1l.3-.3v1M38.4 81.4l.1 .6a.36 .36 0 0 1-.6 .2M38.4 81.4a.36 .36 0 0 0-.6 .1l.1 .7M38.4 81.4l-.5 .8M52.2 91.7l.1-.1h.4l.1 .1v.2l-.6 .3 .1 .4h.4l.1-.4-.6-.3zM52.2 89h.6l-.5 1M52.2 81.3v.5h.6M52.4 89.5h.3M52.6 81.5v.8M52.7 86.4l-.5 .1v.7a.33 .33 0 0 0 .4 .2 .33 .33 0 0 0 .1-.5 .36 .36 0 0 0-.5 .2"/>
<path d="M52.7 83.8h-.5v.4l.5 .1v.5h-.5M54.4 83.5h5.2M54.4 80.9h5.2M54.4 86.1h2.6v5.2M54.4 91.3h10.3M172.2 88.1h2.6M174.8 80.3h-7.1v.6M174.8 85.5h-2.6v5.1M175.4 86.8h.7M175.5 88.4a.38 .38 0 0 1 .6 .3v.2M175.5 86l.3-.2v1M175.5 80.6l-.1 .5h.7"/>
<path d="M175.8 80.9v.7M175.9 88.9h.2M176.1 88.9v.2a.4 .4 0 0 1-.6 .2M176.2 86a.38 .38 0 0 1 .4-.2 .38 .38 0 0 1 .3 .2v.3l-.7 .5h.7M176.2 89.4h.7M176.3 88.6l.3-.3v1.1M176.9 80.7a.4 .4 0 0 0-.7 .2l.1 .6M176.9 80.7v.8h-.6M176.9 80.7l-.6 .8M193.1 84.2h.7M193.2 83.4l.3-.2v1M193.8 80.9a.37 .37 0 0 1-.4 .3 .37 .37 0 0 1-.3-.3 .38 .38 0 0 1 .4-.3 .38 .38 0 0 1 .3 .3v.6l-.6 .1"/>
<path d="M194.6 83.3a.36 .36 0 0 0-.6 .1l.1 .7M194.6 83.3v.6a.36 .36 0 0 1-.5 .2M194.6 83.3l-.5 .8M228.6 91.8a.33 .33 0 0 1 .4-.2 .33 .33 0 0 1 .1 .5l-.5 .5h.6M228.6 87.4h.6M228.6 96.8a.33 .33 0 0 1 .5-.1 .33 .33 0 0 1 0 .5M228.6 86.7l.3-.3v1M229.1 97.2h.1M229.1 97.2l.1 .3a.36 .36 0 0 1-.6 .1M230.8 91.3h3.2v3.8M230.8 96.4h5.8M234 82.3v3.8h-3.2"/>
<path d="M21.6 109.3h1.9M21.6 114.4h1.9M36.4 109.3h1.3M36.4 114.4h1.3M50.5 109.3h2.6M50.5 114.4h2.6M51.9 114.4v1.9M54.4 100.2h-2.5v9.1M54.6 109.8a.37 .37 0 0 1 .4-.3 .37 .37 0 0 1 .3 .4l-.7 .7h.7M54.6 114.8a.38 .38 0 0 1 .4-.1 .38 .38 0 0 1 .3 .4l-.1 .1M55.1 115.2h.1M55.2 115.2l.1 .3a.39 .39 0 0 1-.7 .2"/>
<path d="M56.7 109.3h1.6M56.8 114.4h1.5M57.5 113.7v1.5M66.3 113.2h.7M66.4 112.4l.3-.3v1.1M67.3 100.2h3.2v11.6M68.6 111.8h4.5M96.6 118.2v-.2a.38 .38 0 0 1 .7 .3l-.7 .7h.7M101.7 116.4h.7M101.8 115.6l.3-.2v1M104 115.1h4.5v16.7M106.5 111.2v6.4h-7.7"/>
<path d="M132.6 118.2a.33 .33 0 0 1 .5-.2 .33 .33 0 0 1 .1 .4l-.6 .6h.7M137.7 116.4h.8M137.8 115.6l.3-.2v1M140 115.1h4.5v16.7M142.6 111.2v6.4h-7.7M228.6 116.9a.33 .33 0 0 1 .4-.2 .33 .33 0 0 1 .1 .5l-.5 .5h.6M228.6 112.5h.6M228.6 111.8l.3-.3v1M230.8 116.3h3.2M234 105.4v5.8h-3.2M51.9 129.2v4.5M96.6 123.1v.5h.7"/>
<path d="M97 123.4v.7M97.2 128.2l-.6 .1v.9a.38 .38 0 0 0 .7-.3 .38 .38 0 0 0-.4-.3 .38 .38 0 0 0-.3 .3M101.8 120.6a.33 .33 0 0 1 .5 0 .33 .33 0 0 1 0 .4M102.2 121h.1M102.3 125.6h-.6v.5h.4l.3 .2-.3 .4-.4-.1M102.3 121l.1 .3a.36 .36 0 0 1-.6 .2M104 125.3h8.3M104 120.2h8.3M132.7 123.1l-.1 .5h.7M133.1 123.4v.7M133.2 128.2l-.5 .1-.1 .7a.33 .33 0 0 0 .5 .2 .33 .33 0 0 0 .1-.5 .36 .36 0 0 0-.6 .2M137.8 120.6h.6v.4"/>
<path d="M138.3 121h.1M138.4 125.6h-.7v.5l.7 .1v.4h-.7M138.4 121v.5h-.6M140 125.3h8.4M140 120.2h8.4M228.6 121.9a.33 .33 0 0 1 .5-.1 .33 .33 0 0 1 0 .5M228.6 127v.5h.6M229 127.2v.8M229.1 122.3h.1M229.1 122.3l.1 .3a.36 .36 0 0 1-.6 .1M230.8 126.7h3.2M230.8 121.5h3.2"/>
<path d="M234 134.4v5.8h-3.2M39.6 155.6h-2.6v9.7h2.6M52.5 155.6h3.8v12.2M82.7 156.3v5.1M116.2 157.5h2.6M131.7 157.5h2.5M135.7 158.1a.38 .38 0 0 1 .3-.3 .38 .38 0 0 1 .4 .3l-.1 .2-.6 .5h.7M139.1 154.6h.6M139.1 153.9l.3-.3v1M145.2 151.7h-6.4v.7M228.6 145.9a.33 .33 0 0 1 .4-.3 .33 .33 0 0 1 .1 .5l-.5 .5h.6M228.6 141.5h.6"/>
<path d="M228.6 150.8a.33 .33 0 0 1 .5 0 .33 .33 0 0 1 0 .5M228.6 140.7l.3-.2v1M228.6 155.9v.5h.6M229 156.2v.7M229.1 151.3h.1M229.1 151.3l.1 .2a.36 .36 0 0 1-.6 .2M230.8 150.5h3.2M230.8 155.6h3.2M230.8 145.3h3.2M19 163.3h2M19 172.3h2M33.8 163.3h3.2"/>
<path d="M33.8 172.3h3.2M39.6 170.4h-2.6v3.8M41.7 170.7h-.6v.4h.4l.3 .3a.47 .47 0 0 1-.7 .2M41.7 165.6l-.6 .1v.6a.33 .33 0 0 0 .4 .3 .33 .33 0 0 0 .2-.5 .36 .36 0 0 0-.6 .1M43.5 170.4h1.4M43.5 165.3h1.5M44.2 169.6v1.5M52.8 168.1h.7l-.5 1M53 168.6h.4M55.1 167.8h2.5M82.7 174.2v4.6M83.1 162.8l.1-.2h.4l.1 .2v.2l-.6 .3 .1 .4h.4l.1-.4-.6-.3z"/>
<path d="M83.1 172v.5h.6M83.5 172.3v.7M116.2 175.6h2.6M131.7 175.6h2.5M135.7 176.1a.38 .38 0 0 1 .3-.3 .38 .38 0 0 1 .4 .3l-.1 .3-.6 .5h.7M138.8 162.7v4.5M139.1 172.7h.6M139.1 171.9l.3-.2v1M139.1 160.5a.33 .33 0 0 1 .5-.1 .33 .33 0 0 1 .1 .5M139.1 178.5a.33 .33 0 0 1 .5 0 .33 .33 0 0 1 .1 .4M139.6 178.9h.1M139.6 160.9h.1"/>
<path d="M139.7 160.9v.3a.36 .36 0 0 1-.6 .1M139.7 178.9v.3a.36 .36 0 0 1-.6 .2M145.2 169.8h-6.4v.6M228.6 174.8a.33 .33 0 0 1 .4-.2 .33 .33 0 0 1 .1 .4l-.5 .6h.6M228.6 170.4h.6M228.6 179.8a.33 .33 0 0 1 .5-.1 .33 .33 0 0 1 0 .5M228.6 169.7l.3-.3v1M230.8 179.4h3.2M230.8 174.2h3.2M234 163.3v5.8h-3.2M37 187.1v3.9M116.2 193.5h2.6"/>
<path d="M131.7 193.5h2.5M135.7 194.1a.38 .38 0 0 1 .3-.3 .38 .38 0 0 1 .4 .3l-.1 .3-.6 .5h.7M138.8 180.7v4.5M138.8 198.7v4.5M139.1 190.7h.6M139.1 189.9l.3-.2v1M139.1 196.5a.33 .33 0 0 1 .5 0 .33 .33 0 0 1 .1 .4M139.6 196.9h.1M139.7 196.9v.3a.36 .36 0 0 1-.6 .2M145.2 187.7h-6.4v.7M228.6 184.9v.5h.6M229 185.1v.8"/>
<path d="M229.1 180.2h.1M229.1 180.2l.1 .3a.36 .36 0 0 1-.6 .1M230.8 184.5h3.2"/>
</g>
<g fill="#000">
<path d="M137.2 159.8l1.2-1.3v1.3zM138.4 176.5v1.3h-1.2zM137.2 195.8l1.2-1.3v1.3z"/>
<path d="M49.3 49.4h3.8v.7h-3.8z" fill-rule="evenodd"/>
<path d="M116.2 70h3.9v.7h-3.9z" fill-rule="evenodd"/>
<path d="M120.7 70h3.9v.7h-3.9z" fill-rule="evenodd"/>
<path d="M231.4 72.6h3.9v.6h-3.9z" fill-rule="evenodd"/>
<path d="M7.4 85.5h3.9v.6h-3.9z" fill-rule="evenodd"/>
<path d="M170.3 93.2h3.9v.6h-3.9z" fill-rule="evenodd"/>
<path d="M232.1 95.1h3.9v.7h-3.9z" fill-rule="evenodd"/>
<path d="M49.9 133.7h3.9v.7h-3.9z" fill-rule="evenodd"/>
<path d="M106.5 131.8h3.9v.6h-3.9z" fill-rule="evenodd"/>
<path d="M142.6 131.8h3.9v.6h-3.9z" fill-rule="evenodd"/>
<path d="M136.5 155.6h.5v3.9h-.5z" fill-rule="evenodd"/>
<path d="M80.8 178.8h3.9v.6h-3.9z" fill-rule="evenodd"/>
<path d="M136.5 173.6h.5v3.9h-.5z" fill-rule="evenodd"/>
<path d="M136.8 167.2h3.9v.6h-3.9z" fill-rule="evenodd"/>
<path d="M35.1 191h3.8v.6h-3.8z" fill-rule="evenodd"/>
<path d="M136.5 191.6h.5v3.9h-.5z" fill-rule="evenodd"/>
<path d="M136.8 185.2h3.9v.6h-3.9z" fill-rule="evenodd"/>
<path d="M136.8 203.2h3.9v.6h-3.9z" fill-rule="evenodd"/>
<circle cx="129.7" cy="17.9" r=".49"/>
<circle cx="73" cy="31.4" r=".49"/>
<circle cx="129.7" cy="34" r=".49"/>
<circle cx="172.9" cy="26.3" r=".49"/>
<circle cx="51.2" cy="44.3" r=".49"/>
<circle cx="122.6" cy="55.2" r=".48"/>
<circle cx="140" cy="43" r=".49"/>
<circle cx="140" cy="55.2" r=".48"/>
<circle cx="57" cy="73.2" r=".49"/>
<circle cx="57" cy="91.3" r=".49"/>
<circle cx="59.5" cy="83.5" r=".49"/>
<circle cx="59.6" cy="80.9" r=".48"/>
<circle cx="172.2" cy="88" r=".49"/>
<circle cx="51.8" cy="109.2" r=".48"/>
<circle cx="51.8" cy="114.4" r=".48"/>
<circle cx="70.5" cy="111.8" r=".49"/>
<circle cx="37" cy="172.3" r=".49"/>
<circle cx="37" cy="163.3" r=".49"/>
<circle cx="56.3" cy="167.8" r=".49"/>
</g>
<g font-size="4.3">
<text x="193.5" y="194.9">e-Karting</text>
<text x="193.5" y="204.8">Ecole des métiers du Valais</text>
</g>
<g font-size="3">
<text x="26.7" y="11.5">Alimentation 12V to 5V</text>
<text x="238.5" y="8.3">Entrées / Sorties PCB</text>
<text x="141.3" y="15.3">MCLR</text>
<text x="223.1" y="16.6">J8</text>
<text x="141.3" y="21.4">12V --&gt;Prog</text>
<text x="141.3" y="18.4">-------</text>
<text x="183.2" y="22.6">U2</text>
<text x="223.1" y="23.7">J9</text>
<text x="254" y="23.5">la mesure de courant.</text>
<text x="254" y="20.5">Entrée du LEM pour</text>
<text x="23.5" y="29.5">F1</text>
<text x="44.7" y="26.9">U1</text>
<text x="127.9" y="26.9" transform="rotate(-90 127.9 26.9)">10k</text>
<text x="133.7" y="26" transform="rotate(-90 133.7 26)">R8</text>
<text x="141.3" y="27.5">5V</text>
<text x="141.3" y="24.5">0V</text>
<text x="148.4" y="27.5">--&gt;Normal</text>
<text x="148.4" y="24.5">--&gt; Reset</text>
<text x="254" y="29.6">le moteur</text>
<text x="254" y="26.5">Se met en série avec</text>
<text x="9.4" y="35.3">Porte-fusible Littelfuse typ 646</text>
<text x="98.3" y="31.5">J13</text>
<text x="137.5" y="32">R7</text>
<text x="53.1" y="37.8">R-78B5-1.5</text>
<text x="69.3" y="40.9" transform="rotate(-90 69.3 40.9)">100uF</text>
<text x="78.3" y="38.6" transform="rotate(-90 78.3 38.6)">C1</text>
<text x="128.1" y="39.8">C7</text>
<text x="137.5" y="37.8">100</text>
<text x="223.1" y="36.6">J10</text>
<text x="254" y="41.7">Entrée du 48V sur</text>
<text x="223.1" y="43.6">J11</text>
<text x="254" y="47.8">la tension des batteries</text>
<text x="254" y="44.7">le PCB pour mesurer</text>
<text x="124.3" y="48.8">22pF</text>
<text x="128.1" y="52">C6</text>
<text x="136.8" y="53.9" transform="rotate(-90 136.8 53.9)">X2</text>
<text x="145.2" y="53.9" transform="rotate(-90 145.2 53.9)">20MHz</text>
<text x="225.8" y="58.5">J12</text>
<text x="29.9" y="62.9">Mesure de Courant</text>
<text x="124.3" y="61">22pF</text>
<text x="254" y="65.4">prise sur la sortie</text>
<text x="254" y="62.3">Borne pour le 12V</text>
<text x="38.9" y="70.1">IC1</text>
<text x="254" y="68.4">de la 1ère batterie</text>
<text x="228.2" y="83.5">J4</text>
<text x="253.3" y="88.1">Connecteur pour le</text>
<text x="177.4" y="93.1">PIC18F4520-I/P</text>
<text x="253.3" y="94.1">Sert à la mesure de</text>
<text x="253.3" y="91.1">capteur à effet hall.</text>
<text x="38.9" y="96.4">HXS20-NP</text>
<text x="58.3" y="98.3">R5</text>
<text x="253.3" y="97.2">vitesse</text>
<text x="27.4" y="107.4">R2</text>
<text x="41.5" y="107.4">R1</text>
<text x="55.7" y="106">IC2a</text>
<text x="58.3" y="104.1">12k</text>
<text x="127.2" y="104.1">I2C</text>
<text x="27.4" y="112.5">R4</text>
<text x="27.4" y="113.1">3.3k</text>
<text x="41.5" y="112.5">R3</text>
<text x="41.5" y="113.1">1.2k</text>
<text x="101.4" y="112.5">J1</text>
<text x="137.5" y="112.5">J7</text>
<text x="228.3" y="108.7">J3</text>
<text x="27.4" y="118.3">3.3k</text>
<text x="41.5" y="118.3">1.2k</text>
<text x="55.7" y="119.5">TLV2772CP</text>
<text x="254" y="117">Connecteur où se</text>
<text x="49.9" y="125.3" transform="rotate(-90 49.9 125.3)">R6</text>
<text x="55.7" y="125.3" transform="rotate(-90 55.7 125.3)">12k</text>
<text x="254" y="123.1">N°1</text>
<text x="254" y="120">brancher le capteur</text>
<text x="228.3" y="137.7">J5</text>
<text x="100.8" y="143.4">Commande des capteurs de distance</text>
<text x="31.2" y="144.7">Mesure de tension</text>
<text x="254" y="149">brancher le capteur</text>
<text x="254" y="146">Connecteur où se</text>
<text x="43.5" y="153.7">R11</text>
<text x="122.6" y="155.6">R13</text>
<text x="140.4" y="155.6">T1</text>
<text x="254" y="152">N°2</text>
<text x="24.8" y="161.4">R10</text>
<text x="43.5" y="159.5">10k</text>
<text x="122.6" y="161.4">6.8k</text>
<text x="140.4" y="161.2">BC337</text>
<text x="24.8" y="167.2">100k</text>
<text x="42.2" y="162.1">IC2b</text>
<text x="228.3" y="166.6">J6</text>
<text x="24.8" y="170.4">R9</text>
<text x="79.5" y="173.6" transform="rotate(-90 79.5 173.6)">TLV2772CP</text>
<text x="87.9" y="173.6" transform="rotate(-90 87.9 173.6)">IC2p</text>
<text x="122.6" y="173.6">R14</text>
<text x="140.4" y="173.6">T2</text>
<text x="24.8" y="176.2">100k</text>
<text x="42.2" y="175.6">TLV2772CP</text>
<text x="122.6" y="179.4">6.8k</text>
<text x="140.4" y="179.2">BC337</text>
<text x="254" y="177.3">brancher le capteur</text>
<text x="254" y="174.2">Connecteur où se</text>
<text x="35.1" y="183.3" transform="rotate(-90 35.1 183.3)">R12</text>
<text x="40.9" y="183.3" transform="rotate(-90 40.9 183.3)">10k</text>
<text x="254" y="180.3">N°3</text>
<text x="122.6" y="191.6">R15</text>
<text x="140.4" y="191.6">T3</text>
<text x="122.6" y="197.4">6.8k</text>
<text x="140.4" y="197.3">BC337</text>
<text x="245" y="193.9">Des :</text>
<text x="276.9" y="193.9">Date :</text>
<text x="193.5" y="198.7">Projet de 3ème année</text>
<text x="245" y="199">Rev :</text>
<text x="276.9" y="199">Feuille :</text>
<text x="245" y="204.2">Fichier :</text>
</g>
<g font-size="2.3">
<text x="128.1" y="9.7">+5V</text>
<text x="171.2" y="16.8">+5V</text>
<text x="15.4" y="23.9">+12V</text>
<text x="71.5" y="23.9">+5V</text>
<text x="237.7" y="20.6">IN_Cureent</text>
<text x="237.7" y="27.7">OUT_Current</text>
<text x="45.3" y="32.2">IN</text>
<text x="49.2" y="34.8">GND</text>
<text x="53.3" y="32.2">OUT</text>
<text x="202.1" y="39.9">SCK/SCL</text>
<text x="237.1" y="40.6">Uin+</text>
<text x="153.3" y="47.6">Mesure_U</text>
<text x="153.3" y="45">Mesure_I</text>
<text x="202" y="42.5">SDI/SDA</text>
<text x="237.1" y="47.6">Uin-</text>
<text x="106.4" y="50.2">RB7</text>
<text x="106.4" y="55.3">RB6</text>
<text x="202.1" y="55.3">Trigger_1</text>
<text x="202.4" y="57.9">Trigger_2</text>
<text x="231.1" y="54.1">+12V</text>
<text x="153.3" y="63.1">interrupt_Hall</text>
<text x="153.3" y="65.6">interrupt_Cap_1</text>
<text x="202.3" y="63.1">Commande_1</text>
<text x="202.4" y="65.6">Commande_2</text>
<text x="202.4" y="60.5">Trigger_3</text>
<text x="30.2" y="68.9">+5V</text>
<text x="153.3" y="68.2">interrupt_Cap_2</text>
<text x="202.4" y="68.2">Commande_3</text>
<text x="68.4" y="74">IN_Cureent</text>
<text x="153.3" y="73.4">interrupt_Cap_3</text>
<text x="39.5" y="81.7">GND</text>
<text x="39.5" y="79.2">VC</text>
<text x="232.4" y="79.2">+5V</text>
<text x="18" y="86.9">Ref_Current</text>
<text x="21.9" y="84.3">Current</text>
<text x="39.5" y="86.9">REF</text>
<text x="39.5" y="84.3">OUT</text>
<text x="165.9" y="88.2" transform="rotate(-90 165.9 88.2)">RB6</text>
<text x="168.5" y="88.2" transform="rotate(-90 168.5 88.2)">RB7</text>
<text x="67.6" y="92">OUT_Current</text>
<text x="240.2" y="97.2">interrupt_Hall</text>
<text x="232.4" y="102.4">+5V</text>
<text x="7.7" y="110">Ref_Current</text>
<text x="76.2" y="112.6">Mesure_I</text>
<text x="104.9" y="108.2">+5V</text>
<text x="141" y="108.2">+5V</text>
<text x="11.6" y="115.2">Current</text>
<text x="236.9" y="117.1">Trigger_1</text>
<text x="115.2" y="121">SCK/SCL</text>
<text x="151.3" y="121">SCK/SCL</text>
<text x="237.4" y="122.3">interrupt_Cap_1</text>
<text x="115.1" y="126.1">SDI/SDA</text>
<text x="151.1" y="126.1">SDI/SDA</text>
<text x="232.4" y="131.3">+5V</text>
<text x="237.7" y="127.4">GND_Capt_1</text>
<text x="237.1" y="146">Trigger_2</text>
<text x="81.1" y="153.2">+5V</text>
<text x="148.9" y="152.5">GND_Capt_1</text>
<text x="237.4" y="151.2">interrupt_Cap_2</text>
<text x="101.7" y="158.3">Commande_1</text>
<text x="232.4" y="160.3">+5V</text>
<text x="237.7" y="156.3">GND_Capt_2</text>
<text x="11.9" y="164.1">Uin-</text>
<text x="81" y="166">VDD</text>
<text x="11.5" y="173.1">Uin+</text>
<text x="60.8" y="168.6">Mesure_U</text>
<text x="81" y="171.2">GND</text>
<text x="148.9" y="170.5">GND_Capt_2</text>
<text x="101.6" y="176.3">Commande_2</text>
<text x="237.1" y="175">Trigger_3</text>
<text x="237.4" y="180.2">interrupt_Cap_3</text>
<text x="237.7" y="185.3">GND_Capt_3</text>
<text x="148.9" y="188.5">GND_Capt_3</text>
<text x="101.6" y="194.3">Commande_3</text>
<text x="252" y="193.9">Romain Sierro</text>
<text x="284.2" y="193.9">25.05.16</text>
<text x="252" y="199">V1.0</text>
<text x="288.1" y="199">1</text>
<text x="254" y="204.2">Schéma.T3001</text>
</g>
<g font-size="1.2">
<text x="177.9" y="28.9">VDD</text>
<text x="177.9" y="26.3">VDD</text>
<text x="177.9" y="34">MCLR</text>
<text x="189.4" y="34.8">RC1</text>
<text x="189.4" y="32.2">RC0</text>
<text x="177.9" y="36.6">OSC1</text>
<text x="177.9" y="39.2">OSC2</text>
<text x="189.4" y="37.3">RC2</text>
<text x="189.4" y="39.9">RC3</text>
<text x="177.9" y="47.6">RA1</text>
<text x="177.9" y="45">RA0</text>
<text x="189.4" y="42.5">RC4</text>
<text x="189.4" y="45">RC5</text>
<text x="189.4" y="47.6">RC6</text>
<text x="177.9" y="52.7">RA3</text>
<text x="177.9" y="50.2">RA2</text>
<text x="189.4" y="50.2">RC7</text>
<text x="177.9" y="55.3">RA4</text>
<text x="177.9" y="57.9">RA5</text>
<text x="189.4" y="55.3">RD0</text>
<text x="189.4" y="57.9">RD1</text>
<text x="177.9" y="65.6">RB1</text>
<text x="177.9" y="63.1">RB0</text>
<text x="189.4" y="60.5">RD2</text>
<text x="189.4" y="63.1">RD3</text>
<text x="189.4" y="65.6">RD4</text>
<text x="177.9" y="70.8">RB3</text>
<text x="177.9" y="68.2">RB2</text>
<text x="189.4" y="70.8">RD6</text>
<text x="189.4" y="68.2">RD5</text>
<text x="177.9" y="75.9">RB5</text>
<text x="177.9" y="73.4">RB4</text>
<text x="189.4" y="73.4">RD7</text>
<text x="177.9" y="81.1">RB7</text>
<text x="177.9" y="78.5">RB6</text>
<text x="189.4" y="78.5">RE0</text>
<text x="189.4" y="81.1">RE1</text>
<text x="189.4" y="83.7">RE2</text>
<text x="177.9" y="86.2">VSS</text>
<text x="177.9" y="88.8">VSS</text>
</g>
</svg>
